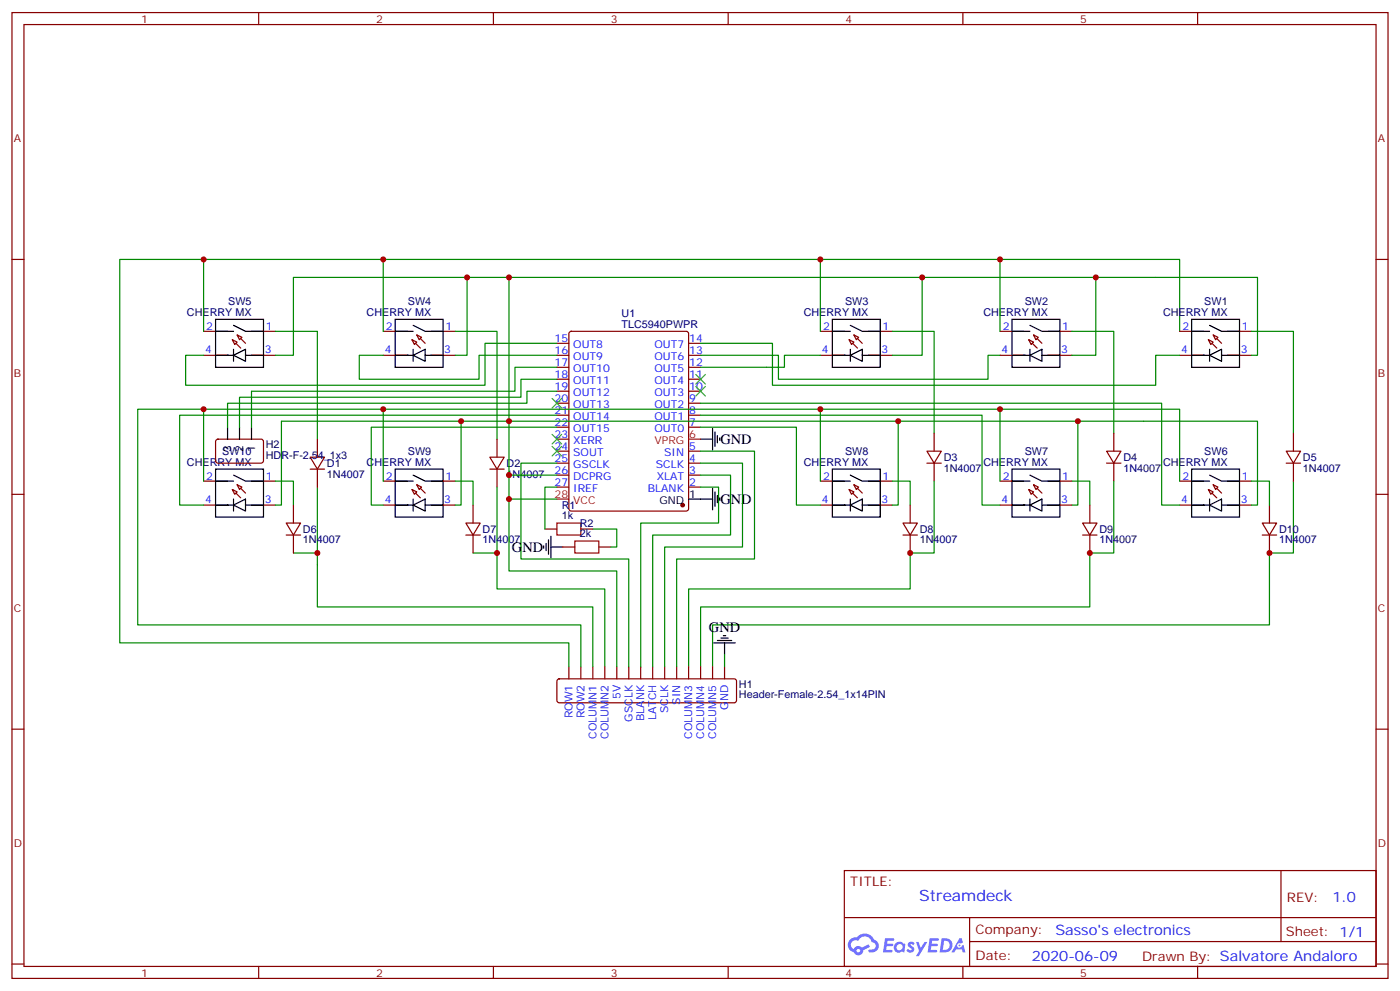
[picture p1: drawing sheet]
<svg xmlns="http://www.w3.org/2000/svg" width="412mm" height="292mm" viewBox="0 0 412 292" stroke-linecap="round" stroke-linejoin="round" font-family="sans-serif">
<g fill="none" stroke="#870000" stroke-width=".35">
<path d="M3.5 3.7h405.4v284.3h-405.4zM7.1 7.2h398.2v277.3h-398.2zM76.2 3.7v3.5M145.3 3.7v3.5M214.5 3.7v3.5M283.6 3.7v3.5M352.8 3.7v3.5M3.5 76.4h3.6M405.3 76.4h3.6M3.5 145.5h3.6M405.3 145.5h3.6M3.5 214.7h3.6"/>
<path d="M405.3 214.7h3.6M248.7 256.3h156.6v28.2h-156.6zM377.3 256.3v20.9M248.7 270.1h156.5M285.6 277.2h119.6M285.6 270.1v14.2M3.5 283.8h3.6M76.2 284.5v3.5M145.3 284.5v3.5M214.5 284.5v3.5M283.6 284.5v3.5M352.8 284.5v3.5"/>
<path d="M405.3 283.8h3.6"/>
</g>
<g fill="#5487ff">
<path d="M267.7 277.5a1.22 1.22 0 0 1 1.7 .2l-.4 .6a.47 .47 0 0 0-.3-.4 .47 .47 0 0 0-.5 .2l.1 .2a1.14 1.14 0 0 1 .8 1.8 1.14 1.14 0 0 1-1.9 0l-.2-.2 .5-.6 .7 .5a.29 .29 0 0 0 .3-.3 .29 .29 0 0 0-.2-.3 1.04 1.04 0 0 1-.6-1.7z"/>
<path d="M260.7 276.2h2.4l.3 .2-.2 .5-1.8 .1-.1 .8h1.5l.3 .4-.3 .4h-1.6l-.2 1.1h1.7l.2 .3-.2 .3-2.6 .1z"/>
<path d="M273.8 276.2h2.4l.3 .2-.1 .5-1.8 .1-.2 .8h1.6l.3 .4-.4 .4-1.6-.1-.1 1.1 1.7 .1 .2 .3-.2 .3-2.6 .1z"/>
<path d="M282.6 276.2h.7l.3 1.3-.6 .3a.69 .69 0 0 0-1 .3 .69 .69 0 0 0 .4 .9 .69 .69 0 0 0 .9-.6l.5-.2 .6 2.2h-.8l-.2-.9h-1.8l-.5 .9h-.8z"/>
<path d="M269.8 277.3h.8l.6 1.8 1.1-1.8h.9l-2.6 4.2h-.8l.9-1.5z"/>
<path d="M277.4 276.2l-.6 4.2h1.3a2.11 2.11 0 0 0 2.5-2.1 2.11 2.11 0 0 0-2.5-2.1zM278.1 277a1.39 1.39 0 0 1 1.7 1.4 1.39 1.39 0 0 1-1.8 1.2h-.3z"/>
<path d="M263.7 277.8a1.54 1.54 0 0 0-.1 2.2 1.54 1.54 0 0 0 2.2 .1l.6 .3 .3-2.3-.2-.3h-.4a1.49 1.49 0 0 0-2.4 0zM264 278.8a.94 .94 0 0 1 1.8 0 .94 .94 0 0 1-1.8 0z"/>
<path d="M250.4 276.6a2.18 2.18 0 0 0 1.1 3.7 1.44 1.44 0 0 0 1.6 .9 1.44 1.44 0 0 0 1.2-1.4l2-1.1-.5-.7-1.9 1a1.47 1.47 0 0 0-2.4 .4 1.39 1.39 0 0 1-.7-1.9 1.39 1.39 0 0 1 2-.5 2.12 2.12 0 0 1 2.2-1.3 2.12 2.12 0 0 1 1.9 1.7 1.14 1.14 0 0 1 1.1 1.4 1.14 1.14 0 0 1-1.7 .7 .43 .43 0 0 0-.5 .4 .43 .43 0 0 0 .4 .5 1.98 1.98 0 0 0 2.5-1.2 1.98 1.98 0 0 0-1.2-2.6 3.1 3.1 0 0 0-5.3-.6l-.9 .1zM252.3 279.9a.55 .55 0 0 1 1.1 0 .55 .55 0 0 1-1.1 0z"/>
<circle cx="282.6" cy="278.3" r=".26"/>
</g>
<path d="M347.5 97.5v-21.1h-312.2v112.9h132.3v7M93.5 143.4v35.3h81.1v17.6M146.4 143.4v30h31.8v22.9M275.2 141.6v21.2h-7.1v10.6h-65.3v22.9M328.1 141.6v21.2h-7.1v15.9h-114.6v17.6M381 141.6v21.2h-7.1v21.2h-164v12.3M86.4 162.8h7.1M139.3 162.8h7.1" fill="none" stroke="#008700" stroke-width=".35"/>
<path d="M63.5 94h14.1v14.1h-14.1zM63.5 97.5h5.3M68.8 95.8l3.5 1.7h5.3M68.8 104.6l3.5-1.8v3.6zM68.8 102.8v3.6" fill="none" stroke="#000" stroke-width=".35"/>
<path d="M60 97.5h7M69.8 98.6l2.5 2.5M74.1 97.5h7M60 104.6h7M68.4 100l2.5 2.5M74.1 104.6h7" fill="none" stroke="#870000" stroke-width=".35"/>
<g fill="#f0f0f0" stroke="#870000" stroke-width=".35">
<path d="M69.8 98.6l1.5 .7-.7 .7z"/>
<path d="M68.4 100l1.4 .7-.7 .7z"/>
</g>
<path d="M116.4 94h14.1v14.1h-14.1zM116.4 97.5h5.3M121.7 95.8l3.5 1.7h5.3M63.5 104.6h5.3M72.3 104.6h5.3M121.7 104.6l3.5-1.8v3.6zM121.7 102.8v3.6" fill="none" stroke="#000" stroke-width=".35"/>
<circle cx="67" cy="104.6" r=".18" fill="#000"/>
<path d="M112.9 97.5h7M122.8 98.6l2.4 2.5M127 97.5h7.1M112.9 104.6h7M121.4 100l2.4 2.5M127 104.6h7.1" fill="none" stroke="#870000" stroke-width=".35"/>
<g fill="#f0f0f0" stroke="#870000" stroke-width=".35">
<path d="M122.8 98.6l1.4 .7-.7 .7z"/>
<path d="M121.4 100l1.4 .7-.7 .7z"/>
</g>
<path d="M245.2 94h14.1v14.1h-14.1zM245.2 97.5h5.3M250.5 95.8l3.5 1.7h5.3M116.4 104.6h5.3M125.2 104.6h5.3M250.5 104.6l3.5-1.8v3.6zM250.5 102.8v3.6" fill="none" stroke="#000" stroke-width=".35"/>
<circle cx="119.9" cy="104.6" r=".18" fill="#000"/>
<path d="M241.7 97.5h7M251.5 98.6l2.5 2.5M255.8 97.5h7M241.7 104.6h7M250.1 100l2.5 2.5M255.8 104.6h7" fill="none" stroke="#870000" stroke-width=".35"/>
<g fill="#f0f0f0" stroke="#870000" stroke-width=".35">
<path d="M251.5 98.6l1.4 .7-.7 .7z"/>
<path d="M250.1 100l1.4 .7-.7 .7z"/>
</g>
<path d="M298.1 94h14.1v14.1h-14.1zM298.1 97.5h5.3M303.4 95.8l3.5 1.7h5.3M245.2 104.6h5.3M254 104.6h5.3M303.4 104.6l3.5-1.8v3.6zM303.4 102.8v3.6" fill="none" stroke="#000" stroke-width=".35"/>
<circle cx="248.7" cy="104.6" r=".18" fill="#000"/>
<path d="M294.6 97.5h7M304.4 98.6l2.5 2.5M308.7 97.5h7M294.6 104.6h7M303 100l2.5 2.5M308.7 104.6h7" fill="none" stroke="#870000" stroke-width=".35"/>
<g fill="#f0f0f0" stroke="#870000" stroke-width=".35">
<path d="M304.4 98.6l1.5 .7-.7 .7z"/>
<path d="M303 100l1.4 .7-.7 .7z"/>
</g>
<path d="M351 94h14.1v14.1h-14.1zM351 97.5h5.3M356.3 95.8l3.5 1.7h5.3M298.1 104.6h5.3M306.9 104.6h5.3M356.3 104.6l3.5-1.8v3.6zM356.3 102.8v3.6" fill="none" stroke="#000" stroke-width=".35"/>
<circle cx="301.6" cy="104.6" r=".18" fill="#000"/>
<path d="M347.5 97.5h7M357.4 98.6l2.4 2.5M361.6 97.5h7.1M347.5 104.6h7M356 100l2.4 2.5M361.6 104.6h7.1" fill="none" stroke="#870000" stroke-width=".35"/>
<g fill="#f0f0f0" stroke="#870000" stroke-width=".35">
<path d="M357.4 98.6l1.4 .7-.7 .7z"/>
<path d="M356 100l1.4 .7-.7 .7z"/>
</g>
<path d="M351 104.6h5.3M359.8 104.6h5.3M63.5 138.1h14.1v14.1h-14.1zM68.8 139.9l3.5 1.7h5.3M63.5 141.6h5.3M68.8 148.7l3.5-1.8v3.6zM68.8 146.9v3.6" fill="none" stroke="#000" stroke-width=".35"/>
<circle cx="354.5" cy="104.6" r=".18" fill="#000"/>
<path d="M60 141.6h7M60 148.7h7M68.4 144.1l2.5 2.5M69.8 142.7l2.5 2.5M74.1 141.6h7M74.1 148.7h7" fill="none" stroke="#870000" stroke-width=".35"/>
<g fill="#f0f0f0" stroke="#870000" stroke-width=".35">
<path d="M69.8 142.7l1.5 .7-.7 .7z"/>
<path d="M68.4 144.1l1.4 .7-.7 .7z"/>
</g>
<path d="M116.4 138.1h14.1v14.1h-14.1zM121.7 139.9l3.5 1.7h5.3M63.5 148.7h5.3M72.3 148.7h5.3M116.4 141.6h5.3M121.7 148.7l3.5-1.8v3.6zM121.7 146.9v3.6" fill="none" stroke="#000" stroke-width=".35"/>
<circle cx="67" cy="148.7" r=".18" fill="#000"/>
<path d="M112.9 141.6h7M112.9 148.7h7M121.4 144.1l2.4 2.5M122.8 142.7l2.4 2.5M127 141.6h7.1M127 148.7h7.1" fill="none" stroke="#870000" stroke-width=".35"/>
<g fill="#f0f0f0" stroke="#870000" stroke-width=".35">
<path d="M122.8 142.7l1.4 .7-.7 .7z"/>
<path d="M121.4 144.1l1.4 .7-.7 .7z"/>
</g>
<path d="M245.2 138.1h14.1v14.1h-14.1zM250.5 139.9l3.5 1.7h5.3M116.4 148.7h5.3M125.2 148.7h5.3M245.2 141.6h5.3M250.5 148.7l3.5-1.8v3.6zM250.5 146.9v3.6" fill="none" stroke="#000" stroke-width=".35"/>
<circle cx="119.9" cy="148.7" r=".18" fill="#000"/>
<path d="M241.7 141.6h7M241.7 148.7h7M250.1 144.1l2.5 2.5M251.5 142.7l2.5 2.5M255.8 141.6h7M255.8 148.7h7" fill="none" stroke="#870000" stroke-width=".35"/>
<g fill="#f0f0f0" stroke="#870000" stroke-width=".35">
<path d="M251.5 142.7l1.4 .7-.7 .7z"/>
<path d="M250.1 144.1l1.4 .7-.7 .7z"/>
</g>
<path d="M298.1 138.1h14.1v14.1h-14.1zM303.4 139.9l3.5 1.7h5.3M245.2 148.7h5.3M254 148.7h5.3M298.1 141.6h5.3M303.4 148.7l3.5-1.8v3.6zM303.4 146.9v3.6" fill="none" stroke="#000" stroke-width=".35"/>
<circle cx="248.7" cy="148.7" r=".18" fill="#000"/>
<path d="M294.6 141.6h7M294.6 148.7h7M303 144.1l2.5 2.5M304.4 142.7l2.5 2.5M308.7 141.6h7M308.7 148.7h7" fill="none" stroke="#870000" stroke-width=".35"/>
<g fill="#f0f0f0" stroke="#870000" stroke-width=".35">
<path d="M304.4 142.7l1.5 .7-.7 .7z"/>
<path d="M303 144.1l1.4 .7-.7 .7z"/>
</g>
<path d="M351 138.1h14.1v14.1h-14.1zM356.3 139.9l3.5 1.7h5.3M298.1 148.7h5.3M306.9 148.7h5.3M351 141.6h5.3M356.3 148.7l3.5-1.8v3.6zM356.3 146.9v3.6" fill="none" stroke="#000" stroke-width=".35"/>
<circle cx="301.6" cy="148.7" r=".18" fill="#000"/>
<path d="M347.5 141.6h7M347.5 148.7h7M356 144.1l2.4 2.5M357.4 142.7l2.4 2.5M361.6 141.6h7.1M361.6 148.7h7.1" fill="none" stroke="#870000" stroke-width=".35"/>
<g fill="#f0f0f0" stroke="#870000" stroke-width=".35">
<path d="M357.4 142.7l1.4 .7-.7 .7z"/>
<path d="M356 144.1l1.4 .7-.7 .7z"/>
</g>
<g fill="none" stroke="#000" stroke-width=".35">
<path d="M67 125.8v3.5M70.6 125.8v3.5M74.1 125.8v3.5M206.4 129.3h3.5M209.9 126.1v6.4M210.6 127.2v4.2M211.3 128.2v2.2M212 128.9v.7M160.9 160v2.1M161.6 158.9v4.3M162.3 157.9v6.3M202.8 146.9h7.1"/>
<path d="M209.9 143.8v6.3M210.6 144.8v4.2M211.3 145.9v2.1M212 146.6v.7M351 148.7h5.3M359.8 148.7h5.3M160.2 160.7v.7M162.3 161h3.5M210.3 189.3h6.3M211.3 188.6h4.2M212.4 187.9h2.1M213.1 187.1h.7"/>
<path d="M213.4 189.3v3.5"/>
</g>
<circle cx="354.5" cy="148.7" r=".18" fill="#000"/>
<g fill="none" stroke="#008700" stroke-width=".35">
<path d="M60 76.4v21.1M112.9 76.4v21.1M241.7 76.4v21.1M294.6 76.4v21.1M81.1 97.5h12.4v31.8M134.1 97.5h12.3v31.8M137.6 81.7v22.9h-3.5M149.9 81.7v86.4h31.8v28.2M262.8 97.5h12.4v30M271.6 81.7v22.9h-8.8M315.7 97.5h12.4v30M322.8 81.7v22.9h-7.1"/>
<path d="M368.7 97.5h12.3v30M81.1 104.6h5.3v-22.9h284v22.9h-1.7M112.9 104.6h-7.1v7.1h35.3v-7.1h22.9M164 101.1h-21.1v12.3h-88.2v-8.8h5.3M164 108.1h-12.3v7.1h-77.6v10.6M164 111.7h-10.5v5.2h-82.9v8.9M164 115.2h-8.8v3.5h-88.2v7.1M206.4 101.1h21.1v12.3h112.9v-8.8h7.1M206.4 118.7h135.8v30h5.3M206.4 104.6h22.9v7.1h61.7v-7.1h3.6M241.7 104.6h-10.6v3.5h-24.7M60 120.5v21.1"/>
<path d="M112.9 120.5v21.1M135.8 124v24.7h-1.7M149.9 139.9h14.1M164 122.2h-111.1v26.5h7.1M164 136.3h-10.5v28.3h31.7v31.7M164 125.8h-54.6v22.9h3.5M206.4 132.8h15.8v31.8h-22.9v31.7M206.4 136.3h12.3v24.7h-22.9v35.3M206.4 139.9h8.8v17.6h-22.9v38.8M206.4 125.8h28.2v22.9h7.1M206.4 122.2h82.9v26.5h5.3M241.7 120.5v21.1"/>
<path d="M264.6 124v24.7h-1.8M294.6 120.5v21.1M317.5 124v24.7h-1.8M81.1 141.6h5.3v7.1M81.1 148.7h1.8v-24.7h287.5v24.7h-1.7M134.1 141.6h5.2v7.1M149.9 146.9h14.1M164 143.4h-3.5v12.4M174.6 155.8h7.1v5.2h-1.8M206.4 143.4h5.3v10.6h-23v42.3M262.8 141.6h5.3v7.1M315.7 141.6h5.3v7.1"/>
<path d="M347.5 141.6v-21.1h-306.9v63.5h130.5v12.3M368.7 141.6h5.2v7.1M213.4 192.8v3.5"/>
</g>
<g fill="none" stroke="#870000" stroke-width=".35">
<path d="M167.8 97.7l.5-.2h33.8l.7 .5v51.8l-.4 .6-34.1 .1-.7-.5v-51.8zM164 118.7h3.6M164 115.2h3.6M164 111.7h3.6M164 108.1h3.6M164 104.6h3.6M164 101.1h3.6M202.8 118.7h3.6M202.8 115.2h3.6M202.8 111.7h3.6M202.8 108.1h3.6M202.8 104.6h3.6"/>
<path d="M202.8 101.1h3.6M63.7 129.5l.5-.2h13l.4 .7-.1 5.9-.6 .4h-13l-.4-.7v-5.6zM91.4 134.6h4.2l-2.1 3.5zM91.4 138.1h4.2M93.5 129.3v5.3M93.5 138.1v5.3M144.3 134.6h4.2l-2.1 3.5zM144.3 138.1h4.2M146.4 129.3v5.3M146.4 138.1v5.3M164 136.3h3.6M164 139.9h3.6"/>
<path d="M164 132.8h3.6M164 125.8h3.6M164 122.2h3.6M164 129.3h3.6M202.8 136.3h3.6M202.8 139.9h3.6M202.8 132.8h3.6M202.8 125.8h3.6M202.8 122.2h3.6M273 132.8h4.3l-2.1 3.5zM273 136.3h4.3M275.2 127.5v5.3"/>
<path d="M275.2 136.3v5.3M326 132.8h4.2l-2.1 3.5zM326 136.3h4.2M328.1 127.5v5.3M328.1 136.3v5.3M378.9 132.8h4.2l-2.1 3.5zM378.9 136.3h4.2M381 127.5v5.3M381 136.3v5.3M84.3 154h4.2l-2.1 3.5zM84.3 157.5h4.2M86.4 148.7v5.3"/>
<path d="M86.4 157.5v5.3M137.2 154h4.3l-2.2 3.5zM137.2 157.5h4.3M139.3 148.7v5.3M139.3 157.5v5.3M160.5 155.8h3.5M164 143.4h3.6M171.1 155.8h3.5M202.8 143.4h3.6M266 154h4.2l-2.1 3.5zM266 157.5h4.2M268.1 148.7v5.3"/>
<path d="M268.1 157.5v5.3M318.9 154h4.2l-2.1 3.5zM318.9 157.5h4.2M321 148.7v5.3M321 157.5v5.3M371.8 154h4.3l-2.2 3.5zM371.8 157.5h4.3M373.9 148.7v5.3M373.9 157.5v5.3M165.8 161h3.5M176.4 161h3.5M167.6 196.3v3.5"/>
<path d="M171.1 196.3v3.5M174.6 196.3v3.5M178.2 196.3v3.5M181.7 196.3v3.5M185.2 196.3v3.5M188.7 196.3v3.5M192.3 196.3v3.5M195.8 196.3v3.5M199.3 196.3v3.5M202.8 196.3v3.5M206.4 196.3v3.5M209.9 196.3v3.5"/>
<path d="M213.4 196.3v3.5M164.3 200.1l.4-.3h51.6l.5 .3 .2 .5v5.6l-.3 .5-.4 .2h-51.6l-.5-.2-.2-.5v-5.6z"/>
</g>
<circle cx="201.1" cy="148.7" r=".53" fill="#870000" stroke="#870000" stroke-width=".35"/>
<path d="M202.8 129.3h3.6M164 146.9h3.6" fill="none" stroke="#f00" stroke-width=".35"/>
<path d="M164 154h7.1v3.5h-7.1zM169.3 159.3h7.1v3.5h-7.1z" fill="none" stroke="#a10000" stroke-width=".35"/>
<path d="M162.6 117.3l2.9 2.8M165.5 117.3l-2.9 2.8M205 113.8l2.8 2.8M205 110.2l2.8 2.9M207.8 113.8l-2.8 2.8M207.8 110.2l-2.8 2.9M162.6 127.9l2.9 2.8M162.6 131.4l2.9 2.8M165.5 127.9l-2.9 2.8M165.5 131.4l-2.9 2.8" fill="none" stroke="#3c3" stroke-width=".35"/>
<g fill="#c00">
<circle cx="322.8" cy="81.7" r=".88"/>
<circle cx="271.6" cy="81.7" r=".88"/>
<circle cx="149.9" cy="146.9" r=".88"/>
<circle cx="149.9" cy="81.7" r=".88"/>
<circle cx="294.6" cy="76.4" r=".88"/>
<circle cx="373.9" cy="162.8" r=".88"/>
<circle cx="268.1" cy="162.8" r=".88"/>
<circle cx="60" cy="120.5" r=".88"/>
<circle cx="241.7" cy="120.5" r=".88"/>
<circle cx="146.4" cy="162.8" r=".88"/>
<circle cx="93.5" cy="162.8" r=".88"/>
<circle cx="241.7" cy="76.4" r=".88"/>
<circle cx="112.9" cy="120.5" r=".88"/>
<circle cx="112.9" cy="76.4" r=".88"/>
<circle cx="60" cy="76.4" r=".88"/>
<circle cx="321" cy="162.8" r=".88"/>
<circle cx="294.6" cy="120.5" r=".88"/>
<circle cx="149.9" cy="139.9" r=".88"/>
<circle cx="149.9" cy="124" r=".88"/>
<circle cx="135.8" cy="124" r=".88"/>
<circle cx="264.6" cy="124" r=".88"/>
<circle cx="317.5" cy="124" r=".88"/>
<circle cx="137.6" cy="81.7" r=".88"/>
</g>
<text font-size="4.6" fill="#00f" x="270.8" y="265.3">Streamdeck</text>
<g font-size="4.2">
<text x="212.2" y="130.7">GND</text>
<text x="212.2" y="148.3">GND</text>
<text x="150.8" y="162.4">GND</text>
<text x="208.8" y="186">GND</text>
</g>
<g font-size="4.2" fill="#00f">
<text x="392.5" y="265.6">1.0</text>
<text x="310.9" y="275.1">Sasso's electronics</text>
<text x="304" y="282.9">2020-06-09</text>
</g>
<g font-size="3.9" fill="#800">
<text x="250.5" y="260.9">TITLE:</text>
<text x="379.1" y="265.6">REV:</text>
<text x="287.4" y="275.1">Company:</text>
<text x="378.7" y="275.7">Sheet: 1/1</text>
<text x="287.4" y="282.8">Date:</text>
<text x="336.4" y="282.8">Drawn By: Salvatore Andaloro</text>
</g>
<g font-size="3.2" fill="#800">
<text x="41.6" y="6.7">1</text>
<text x="110.8" y="6.7">2</text>
<text x="179.9" y="6.7">3</text>
<text x="249.1" y="6.7">4</text>
<text x="318.2" y="6.7">5</text>
<text x="4.1" y="41.8">A</text>
<text x="405.9" y="41.8">A</text>
<text x="4.1" y="110.9">B</text>
<text x="405.9" y="110.9">B</text>
<text x="4.1" y="180.1">C</text>
<text x="405.9" y="180.1">C</text>
<text x="4.1" y="249.2">D</text>
<text x="405.9" y="249.2">D</text>
<text x="41.6" y="287.5">1</text>
<text x="110.8" y="287.5">2</text>
<text x="179.9" y="287.5">3</text>
<text x="249.1" y="287.5">4</text>
<text x="318.2" y="287.5">5</text>
</g>
<g font-size="3.2" fill="#000080">
<text x="67.2" y="89.8">SW5</text>
<text x="120.2" y="89.8">SW4</text>
<text x="248.9" y="89.8">SW3</text>
<text x="301.8" y="89.8">SW2</text>
<text x="354.8" y="89.8">SW1</text>
<text x="55.1" y="93">CHERRY MX</text>
<text x="108" y="93">CHERRY MX</text>
<text x="183.1" y="93.3">U1</text>
<text x="236.8" y="93">CHERRY MX</text>
<text x="289.7" y="93">CHERRY MX</text>
<text x="342.6" y="93">CHERRY MX</text>
<text x="183.1" y="96.5">TLC5940PWPR</text>
<text x="78.3" y="131.8">H2</text>
<text x="55.1" y="137.1">CHERRY MX</text>
<text x="65.5" y="133.9">SW10</text>
<text x="78.3" y="135.1">HDR-F-2.54_1x3</text>
<text x="96.3" y="137.4">D1</text>
<text x="108" y="137.1">CHERRY MX</text>
<text x="120.2" y="133.9">SW9</text>
<text x="149.2" y="137.4">D2</text>
<text x="236.8" y="137.1">CHERRY MX</text>
<text x="248.9" y="133.9">SW8</text>
<text x="278" y="135.6">D3</text>
<text x="289.7" y="137.1">CHERRY MX</text>
<text x="301.8" y="133.9">SW7</text>
<text x="330.9" y="135.6">D4</text>
<text x="342.6" y="137.1">CHERRY MX</text>
<text x="354.8" y="133.9">SW6</text>
<text x="383.8" y="135.6">D5</text>
<text x="96.3" y="140.6">1N4007</text>
<text x="149.2" y="140.6">1N4007</text>
<text x="278" y="138.8">1N4007</text>
<text x="330.9" y="138.8">1N4007</text>
<text x="383.8" y="138.8">1N4007</text>
<text x="165.5" y="149.8">R1</text>
<text x="165.5" y="152.9">1k</text>
<text x="170.8" y="155.1">R2</text>
<text x="89.3" y="160">1N4007</text>
<text x="89.3" y="156.8">D6</text>
<text x="142.2" y="160">1N4007</text>
<text x="142.2" y="156.8">D7</text>
<text x="170.8" y="158.2">2k</text>
<text x="270.9" y="160">1N4007</text>
<text x="270.9" y="156.8">D8</text>
<text x="323.8" y="160">1N4007</text>
<text x="323.8" y="156.8">D9</text>
<text x="376.8" y="160">1N4007</text>
<text x="376.8" y="156.8">D10</text>
<text x="217.7" y="202.4">H1</text>
<text x="217.7" y="205.6">Header-Female-2.54_1x14PIN</text>
</g>
<g font-size="3.2" fill="#00f">
<text x="60.8" y="97.2">2</text>
<text x="78.3" y="97.2">1</text>
<text x="113.7" y="97.2">2</text>
<text x="131.2" y="97.2">1</text>
<text x="163.4" y="100.7">15</text>
<text x="203" y="100.7">14</text>
<text x="242.5" y="97.2">2</text>
<text x="260" y="97.2">1</text>
<text x="295.4" y="97.2">2</text>
<text x="312.9" y="97.2">1</text>
<text x="348.3" y="97.2">2</text>
<text x="365.8" y="97.2">1</text>
<text x="60.4" y="103.9">4</text>
<text x="78" y="103.9">3</text>
<text x="113.3" y="103.9">4</text>
<text x="130.9" y="103.9">3</text>
<text x="163.4" y="104.2">16</text>
<text x="163.4" y="107.8">17</text>
<text x="168.9" y="102.5">OUT8</text>
<text x="168.9" y="106">OUT9</text>
<text x="192.8" y="106">OUT6</text>
<text x="192.8" y="102.5">OUT7</text>
<text x="203" y="107.8">12</text>
<text x="203" y="104.2">13</text>
<text x="242.1" y="103.9">4</text>
<text x="259.6" y="103.9">3</text>
<text x="295" y="103.9">4</text>
<text x="312.6" y="103.9">3</text>
<text x="347.9" y="103.9">4</text>
<text x="365.5" y="103.9">3</text>
<text x="163.4" y="111.3">18</text>
<text x="168.9" y="109.5">OUT10</text>
<text x="168.9" y="113.1">OUT11</text>
<text x="192.8" y="113.1">OUT4</text>
<text x="192.8" y="109.5">OUT5</text>
<text x="203" y="111.3">11</text>
<text x="163.4" y="114.8">19</text>
<text x="163.4" y="118.4">20</text>
<text x="168.9" y="116.6">OUT12</text>
<text x="192.8" y="116.6">OUT3</text>
<text x="203" y="118.4">9</text>
<text x="203" y="114.8">10</text>
<text x="163.4" y="121.9">21</text>
<text x="163.4" y="125.4">22</text>
<text x="168.9" y="120.1">OUT13</text>
<text x="168.9" y="123.6">OUT14</text>
<text x="192.8" y="123.6">OUT1</text>
<text x="192.8" y="120.1">OUT2</text>
<text x="203" y="125.4">7</text>
<text x="203" y="121.9">8</text>
<text x="163.4" y="128.9">23</text>
<text x="168.9" y="127.2">OUT15</text>
<text x="168.9" y="130.7">XERR</text>
<text x="192.8" y="127.2">OUT0</text>
<text x="163.4" y="132.5">24</text>
<text x="163.4" y="136">25</text>
<text x="168.9" y="134.2">SOUT</text>
<text x="168.9" y="137.8">GSCLK</text>
<text x="193.2" y="137.8">SCLK</text>
<text x="195.7" y="134.2">SIN</text>
<text x="203" y="136">4</text>
<text x="203" y="132.5">5</text>
<text x="60.8" y="141.3">2</text>
<text x="78.3" y="141.3">1</text>
<text x="113.7" y="141.3">2</text>
<text x="131.2" y="141.3">1</text>
<text x="163.4" y="139.5">26</text>
<text x="163.4" y="143.1">27</text>
<text x="168.9" y="141.3">DCPRG</text>
<text x="193.5" y="141.3">XLAT</text>
<text x="203" y="143.1">2</text>
<text x="203" y="139.5">3</text>
<text x="242.5" y="141.3">2</text>
<text x="260" y="141.3">1</text>
<text x="295.4" y="141.3">2</text>
<text x="312.9" y="141.3">1</text>
<text x="348.3" y="141.3">2</text>
<text x="365.8" y="141.3">1</text>
<text x="60.4" y="148">4</text>
<text x="78" y="148">3</text>
<text x="113.3" y="148">4</text>
<text x="130.9" y="148">3</text>
<text x="168.9" y="144.8">IREF</text>
<text x="190.9" y="144.8">BLANK</text>
<text x="242.1" y="148">4</text>
<text x="259.6" y="148">3</text>
<text x="295" y="148">4</text>
<text x="312.6" y="148">3</text>
<text x="347.9" y="148">4</text>
<text x="365.5" y="148">3</text>
<text x="182.7" y="205.8" transform="rotate(-90 182.7 205.8)">5V</text>
<text x="196.8" y="210" transform="rotate(-90 196.8 210)">SCLK</text>
<text x="200.4" y="207.5" transform="rotate(-90 200.4 207.5)">SIN</text>
<text x="214.5" y="208.9" transform="rotate(-90 214.5 208.9)">GND</text>
<text x="168.6" y="211.5" transform="rotate(-90 168.6 211.5)">ROW1</text>
<text x="172.2" y="211.5" transform="rotate(-90 172.2 211.5)">ROW2</text>
<text x="186.3" y="212.4" transform="rotate(-90 186.3 212.4)">GSCLK</text>
<text x="189.8" y="212.3" transform="rotate(-90 189.8 212.3)">BLANK</text>
<text x="193.3" y="212.1" transform="rotate(-90 193.3 212.1)">LATCH</text>
<text x="175.7" y="217.5" transform="rotate(-90 175.7 217.5)">COLUMN1</text>
<text x="179.2" y="217.5" transform="rotate(-90 179.2 217.5)">COLUMN2</text>
<text x="203.9" y="217.5" transform="rotate(-90 203.9 217.5)">COLUMN3</text>
<text x="207.4" y="217.5" transform="rotate(-90 207.4 217.5)">COLUMN4</text>
<text x="211" y="217.5" transform="rotate(-90 211 217.5)">COLUMN5</text>
</g>
<g font-size="3.2" fill="#f00">
<text x="192.8" y="130.7">VPRG</text>
<text x="203" y="128.9">6</text>
<text x="163.4" y="146.6">28</text>
<text x="168.9" y="148.3">VCC</text>
</g>
<g font-size="3.2">
<text x="68.1" y="133.1" transform="rotate(-90 68.1 133.1)">3</text>
<text x="71.6" y="133.1" transform="rotate(-90 71.6 133.1)">2</text>
<text x="75.1" y="133.1" transform="rotate(-90 75.1 133.1)">1</text>
<text x="194.3" y="148.3">GND</text>
<text x="203" y="146.6">1</text>
</g>
</svg>
